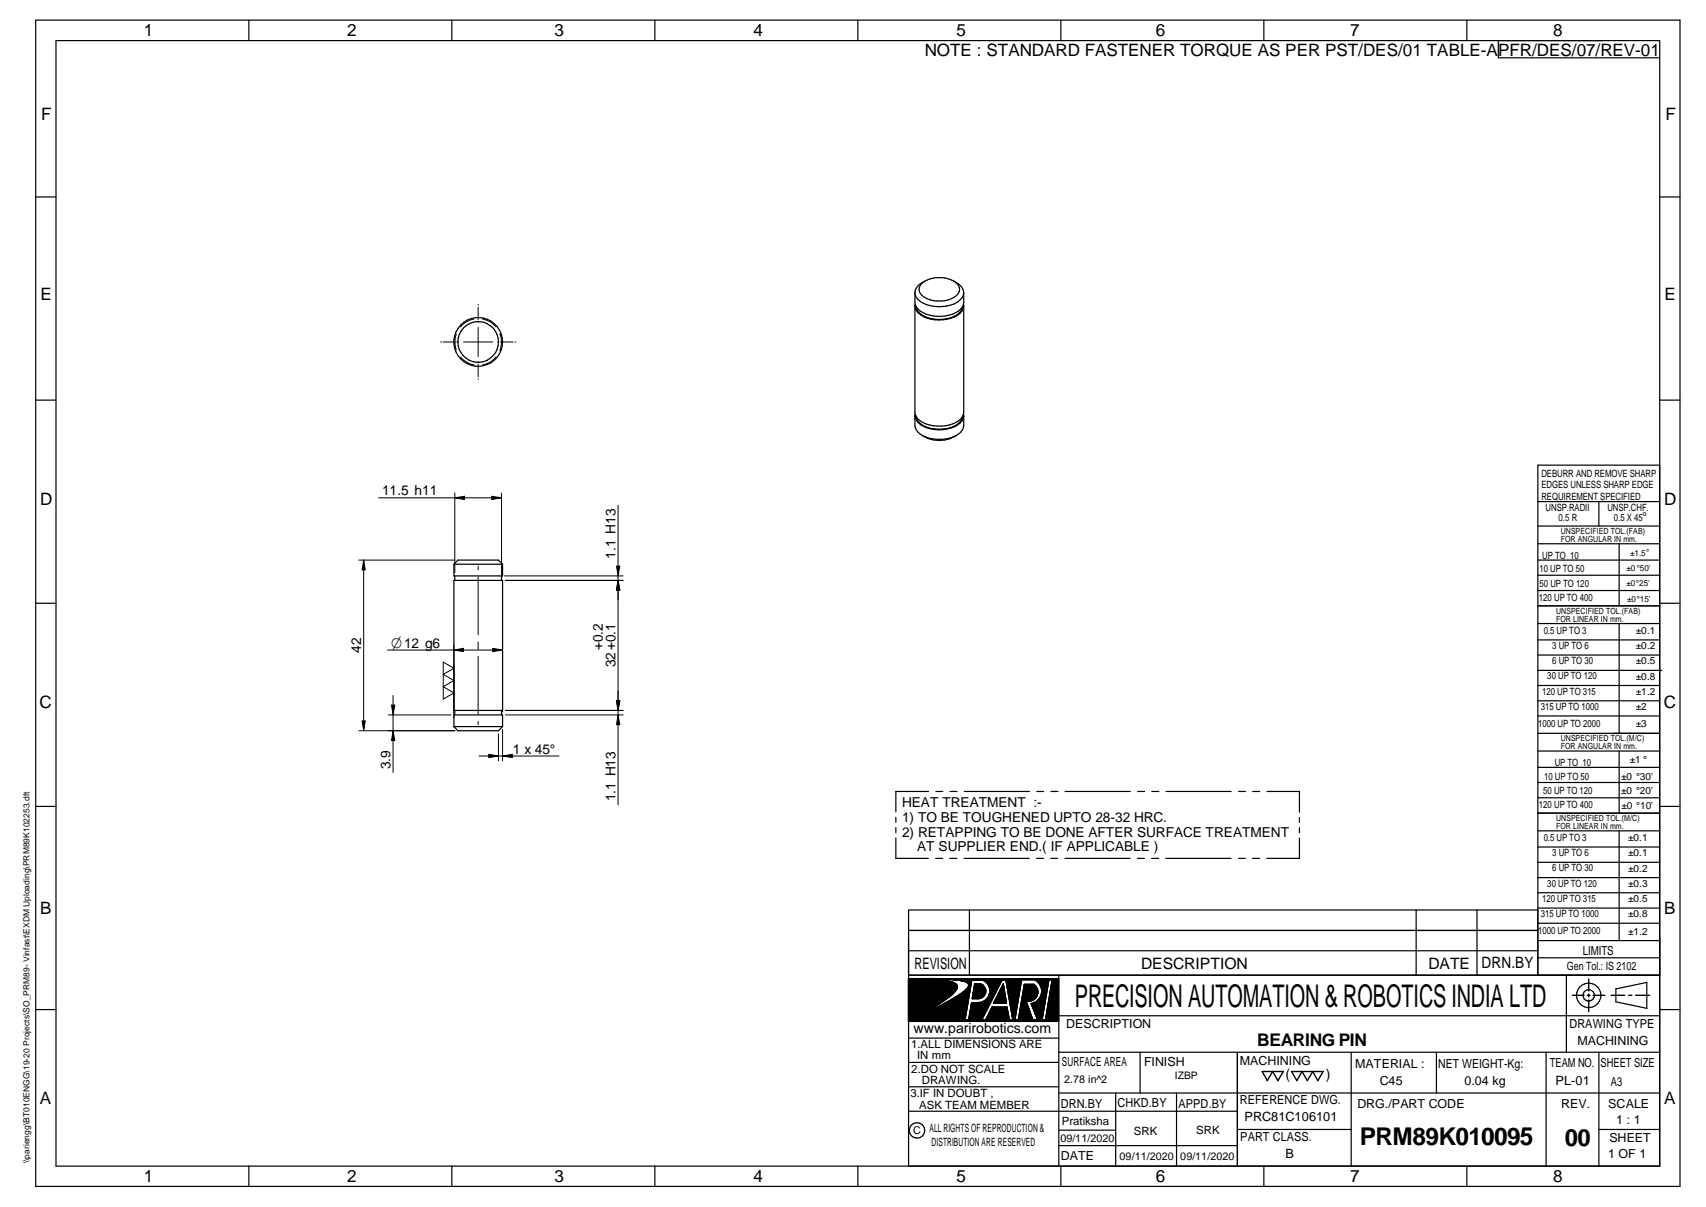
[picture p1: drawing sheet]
<svg xmlns="http://www.w3.org/2000/svg" width="420mm" height="297mm" viewBox="0 0 420 297" stroke-linecap="round" stroke-linejoin="round" font-family="sans-serif">
<g fill="none" stroke="#000" stroke-width=".3">
<path d="M8.8 5h405v287h-405zM13.8 10h395v277h-395zM61.3 5v5M111.3 5v5M161.3 5v5M211.3 5v5M261.3 5v5M311.3 5v5M361.3 5v5M369 10v4.2h39.8M8.8 48.5h5M408.8 48.5h5"/>
<path d="M225.3 72a4.2 4.2 0 0 0 .7 4 8.5 8.5 0 0 0 10.6 0 4.2 4.2 0 0 0 .8-4M225.3 75.3v26.1a3.5 3.5 0 0 0 2.7 2.9 8.8 8.8 0 0 0 8.6-1.2l.7-1.1 .1-.6v-26.1M225.4 74.8l-.1 .5M225.6 75.4a4 4 0 0 0 3.8 3 8.2 8.2 0 0 0 6.9-1.4l.4-.5 .4-1.1M227.1 69.7a7 7 0 0 1 8.9 .4 2.05 2.05 0 0 1-1 3.1 7.4 7.4 0 0 1-7.9-.5 1.9 1.9 0 0 1 0-3zM227.8 69.2a3.6 3.6 0 0 0-2.5 2.8M234.9 69.2a3.1 3.1 0 0 1 2.3 3.7 5.6 5.6 0 0 1-5.1 2.5 7.2 7.2 0 0 1-6.4-2.2l-.4-1.2M237.3 74.8a3.4 3.4 0 0 1-3.1 3.5 7.9 7.9 0 0 1-8.5-1.8l-.4-1.2M8.8 98.5h5M408.8 98.5h5M225.3 102.3a4.3 4.3 0 0 0 .7 4 8.7 8.7 0 0 0 10.6 0 4.3 4.3 0 0 0 .8-4M225.4 101.9l-.1 .4"/>
<path d="M225.6 102.4a4.1 4.1 0 0 0 3.8 3.1 7.7 7.7 0 0 0 7.3-2l.4-1.1M227.1 107.1a7.9 7.9 0 0 0 8.5 0M237.3 101.9a3.1 3.1 0 0 1-2.2 3.1 8.8 8.8 0 0 1-9-1l-.7-1.1-.1-.6M408.8 114.5h-30.1v125.5M111.8 138.9l1-1.1h10l1 1.1M111.8 138.9v2.8h12v-2.8M111.8 138.9h12M378.7 123.4h30.1M378.7 133.8h30.1M378.7 137.8h30.1M378.7 129.5h30.1M393.8 123.4v6.1"/>
<path d="M398.8 133.8v15.3M8.8 148.5h5M111.8 142.8h12v32h-12zM112 141.7v1.1M123.5 141.7v1.1M378.7 141.6h30.1M378.7 145.3h30.1M378.7 149.1h30.1M378.7 153.5h30.1M378.7 157.5h30.1M398.8 153.5v27M408.8 148.5h5"/>
<path d="M111.8 178.8v-2.9h12v2.9M111.8 178.8l1 1h10l1-1M111.8 178.8h12M112 174.8v1.1M123.5 174.8v1.1M378.7 161.2h30.1M378.7 165h30.6M378.7 168.7h30.1M378.7 172.5h30.1M378.7 176.2h30.1M8.8 198.5h5M228.7 194.8h-8.1v5"/>
<path d="M230.5 194.8h1.7M234 194.8h1.7M237.5 194.8h16M255.3 194.8h1.7M258.8 194.8h1.8M262.3 194.8h16.1M280.2 194.8h1.7M283.7 194.8h1.7M287.2 194.8h16M305 194.8h1.7M308.5 194.8h1.7M312 194.8h8v5.1"/>
<path d="M378.7 184.8h30.1M378.7 188.8h30.1M378.7 192.6h30.1M378.7 196.3h30.1M378.7 180.5h30.1M398.8 184.8v15.3M408.8 198.5h5M220.6 201.1v1.3M220.6 203.7v1.2M220.6 206.2v5h8M230.5 211.2h1.6M233.9 211.2h1.8"/>
<path d="M237.4 211.2h16.1M255.3 211.2h1.7M258.8 211.2h1.7M262.3 211.2h16M280.2 211.2h1.6M283.6 211.2h1.8M287.1 211.2h16.1M305 211.2h1.7M308.5 211.2h1.7M320 206.2v5h-8M320 201.2v1.2M320 203.7v1.2"/>
<path d="M378.7 200.1h30.1M378.7 204.5h30.1M378.7 208.4h30.1M378.7 212.2h30.1M378.7 216h30.1M378.7 219.7h30.1M398.8 204.5v27M223.8 240h185M223.8 229h154.9M223.8 234h154.9M238.7 223.9v16M260.8 240v47"/>
<path d="M348.8 223.9v16M363.8 223.9v16M378.7 223.9h-154.9v63.1M378.7 223.5h30.1M378.7 227.2h30.1M378.7 231.5h30.1M378.7 235.7h30.1M385.8 240v19M8.8 248.5h5M223.8 255.5h37M223.8 251.4h37M223.8 240.8h37"/>
<path d="M260.8 250h148M260.8 259h148M280.8 259v10M304.7 259v28M332.8 259v28M353.8 259v10M380.8 259v28M393.8 259v28M398 243.4l7.6-1.6v6.4l-7.6-1.7zM408.8 248.5h5M223.8 261.5h37M223.8 267.5h37"/>
<path d="M223.8 273.5h80.9M260.8 269h148M260.8 278.1h14M274.8 269v18M289.8 269v18M304.7 278h28.1M393.8 278h15M61.3 287v5M111.3 287v5M161.3 287v5M211.3 287v5M260.8 281.9h43.9"/>
<path d="M261.3 287v5M311.3 287v5M361.3 287v5"/>
<circle cx="117.8" cy="84.2" r="5"/>
<circle cx="117.8" cy="84.2" r="6"/>
<circle cx="391.3" cy="244.9" r="1.41"/>
<circle cx="391.3" cy="245" r="3"/>
<circle cx="225.9" cy="278.2" r="1.89"/>
</g>
<g fill="none" stroke="#000" stroke-width=".34">
<path d="M226.4 249.9l-2.6 1.5M226.9 249.6l-.2 .2M227.8 249.1l-.3 .2M229.3 240.8l1.5 .2M229.3 240.8l4.3 .7M229.3 240.8l5.6 .3M229.6 240.8l.4 .1M230 240.9l3.6 .1M230 240.9l-6.2-.1v10.6M230.8 241l2.8 .5M230.8 241l.5 .1M231 247.2l-7.2 4.2"/>
<path d="M231.4 247.6l-.3 .2M231.7 247.4l-.3 .2M232 241.2h.3M233.3 241h.3M233.6 241.5l.7 .1M233.6 241l1.2 .1M233.8 241.5l.2 .1M234.3 241.6l1.1 .5 .3 .5M234.3 241.6l1.1 .6M234.5 244.7l-3.6 2.6-2.8 1.7M234.8 241.1l2.9 .5M234.9 241.1l2.8 .5"/>
<path d="M234.9 245.7l-5 2.7-6.1 3M235 245.7l-5.3 2.8-5.9 2.9M235.4 243.7l-1.1 1.2-3.1 2.2M235.4 243.7l-.4 .5M235.5 243.5l-.1 .2M235.6 242.4l.1 .2M235.6 243.4l-.1 .1M235.7 242.6l-.2 .9M235.7 242.6l-.3 1.1M236 245l-1 .7M236 245l-1.1 .7M237.5 243.9l-1.5 1.1"/>
<path d="M237.7 241.6l.8 .4M237.7 241.6l.8 .4 .1 .3M238.3 243.2l-.8 .7M238.4 243l-.1 .1M238.4 241.9l.1 .1M238.5 242.9l-.1 .1M238.5 242.9l-.9 .9M238.5 242l.1 .6M238.5 242.7v.2M238.6 242.5l-.1 .2M239.3 241.2h2.8a2.94 2.94 0 0 1 1.7 3 2.94 2.94 0 0 1-2.2 2.5l-2.3 .1-.7 4.2h-1zM240.1 242.1h1.4a1.85 1.85 0 0 1 1.2 2.1 1.85 1.85 0 0 1-1.7 1.5h-1.5z"/>
<path d="M246.7 241.2h1.1l1.7 9.8h-.9l-.6-3.1h-3.7l-1.5 3.1h-1zM247.1 242.2l.8 4.7h-3.2zM251.6 241.1h3.2a3.2 3.2 0 0 1 1.7 3.3 3.2 3.2 0 0 1-2.5 2.6l1.6 4h-1.2l-1.8-4.7a2.25 2.25 0 0 0 2.8-1.2 2.25 2.25 0 0 0-.8-2.8h-2.3l-1.5 8.7h-.9zM258.3 241.1h.9l-1.7 9.9h-.9zM387.3 244.9h2.8M390.9 244.9h.7M391.3 241v2.9M391.3 244.6v.7M391.3 246.1v2.9M392.4 244.9h2.9M396.8 244.9h3.4M401.1 244.9h.8"/>
<path d="M402.8 244.9h3.5M310.8 263.7h5.2l-1.3 2.2-1.3-2.2-1.3 2.2zM318.1 263.7h7.8l-1.3 2.2-1.3-2.2-1.3 2.2-1.3-2.2-1.3 2.2z"/>
</g>
<g fill="#000">
<path d="M112 122.5l2.4-.4v.8zM121.1 122.1l2.4 .4-2.4 .4zM151.8 139.3h.8l-.4 2.4zM89.6 137.8l.3 2.5h-.7zM111.8 160l2.4-.4v.8zM121.4 159.6l2.4 .4-2.4 .4zM152.2 142.8l.4 2.4h-.8zM89.2 177.4h.7l-.3 2.4zM96.4 173.5h.8l-.4 2.4zM152.2 175.9l.4 2.5h-.8zM151.8 172.4h.8l-.4 2.4zM96.8 179.8l.4 2.4h-.8z"/>
<path d="M120.4 185.6l2.4 .5-2.4 .3zM123.8 186.1l2.4-.5v.8zM247.1 242.2l.8 4.7h-3.2z"/>
<path d="M223.8 240.8h5.5l4.1 .6a2.33 2.33 0 0 1 2.3 1.5l-.6 1.2-2.2 1.9-3.2 2-5.9 3.4z" fill-rule="evenodd"/>
<path d="M229.3 240.8l7.2 .5 1.8 .5 .3 .3v.5l-.4 .7-.8 .7-2.4 1.7-5.3 2.8-5.9 2.9h37v-10.6zM246.7 241.2h1.1l1.7 9.8h-.9l-.6-3.1h-3.7l-1.5 3.1h-1zM239.3 241.2h2.8a2.94 2.94 0 0 1 1.7 3 2.94 2.94 0 0 1-2.2 2.5l-2.3 .1-.7 4.2h-1zM251.6 241.1h3.2a3.2 3.2 0 0 1 1.7 3.3 3.2 3.2 0 0 1-2.5 2.6l1.6 4h-1.2l-1.8-4.7a2.25 2.25 0 0 0 2.8-1.2 2.25 2.25 0 0 0-.8-2.8h-2.3l-1.5 8.7h-.9zM258.3 241.1h.9l-1.7 9.9h-.9z" fill-rule="evenodd"/>
<path d="M240.1 242.1h1.4a1.85 1.85 0 0 1 1.2 2.1 1.85 1.85 0 0 1-1.7 1.5h-1.5z" fill-rule="evenodd"/>
</g>
<g fill="#000">
<circle cx="235.4" cy="242.2" r=".17"/>
<circle cx="235.5" cy="242.3" r=".17"/>
<circle cx="238.4" cy="241.9" r=".17"/>
</g>
<g fill="none" stroke="#000" stroke-width=".25">
<path d="M116.7 78.5a5.4 5.4 0 0 0-3.3 2M117.8 74.9v.2M117.8 75.6v3.1M117.8 79.2v.2M118.8 78.5a6 6 0 0 1 3.4 1.9M108.5 84.2h.2M109.2 84.2h3.2M112.4 82.3a5.3 5.3 0 0 0 0 3.8M112.8 84.2h.2M113.4 87.9a5.8 5.8 0 0 0 3.4 1.9M114.2 84.2h7.2M117.8 80.6v7.2"/>
<path d="M117.8 88.9v.2M117.8 89.6v3.2M117.8 93.2v.2M122.2 87.8a5.1 5.1 0 0 1-3.4 2M122.6 84.2h.1M123.2 86.1h.1M123.2 82.2h.1M123.2 82.3a5.5 5.5 0 0 1 0 3.8M123.2 84.2h3.2M126.8 84.2h.2M88.4 137.8h23.6M89.6 137.8l.3 2.5h-.7z"/>
<path d="M89.6 137.8v42M93.2 122.5h30.3M112 121.3v19.7M112 122.5l2.4-.4v.8zM117.8 139.3v.9M121.1 122.1l2.4 .4-2.4 .4zM123.5 121.3v20.3M151.8 139.3h.8l-.4 2.4zM152.2 124.3v73.8M95.5 160h28.3M111.8 158.7v18M111.8 160l2.4-.4v.8z"/>
<path d="M117.8 142v14.2M117.8 158v1.7M121.4 159.6l2.4 .4-2.4 .4zM123.8 158.7v16.5M124.2 141.7h29.2M124.5 142.8h28.9M152.2 142.8l.4 2.4h-.8zM88.4 179.8h23.6M89.2 177.4h.7l-.3 2.4zM95.6 175.9h15.5M96.4 173.5h.8l-.4 2.4zM96.8 179.8l.4 2.4h-.8z"/>
<path d="M96.8 171.2v18.9M109.2 162.9l2.6 1.6-2.6 1.4 2.6 1.6-2.6 1.5 2.6 1.5-2.6 1.5zM117.8 161.5v14.2M117.8 177.5v.9M123.8 179.5v7.7M124.5 175.9h28.9M124.5 174.8h28.9M151.8 172.4h.8l-.4 2.4zM152.2 175.9l.4 2.5h-.8zM118 186.1h19.7M120.4 185.6l2.4 .5-2.4 .3zM122.8 180.6v6.6"/>
<path d="M123.8 186.1l2.4-.5v.8z"/>
</g>
<text font-size="7.7" x="264.7" y="247.9">PRECISION AUTOMATION &amp; ROBOTICS INDIA LTD</text>
<text font-size="6" x="334.9" y="281.7">PRM89K010095</text>
<text font-size="5.9" x="385.4" y="282.1">00</text>
<text font-size="4.3" x="309.7" y="257.4">BEARING PIN</text>
<g font-size="4.2">
<text x="35.4" y="9">1</text>
<text x="85.5" y="8.9">2</text>
<text x="136.6" y="9">3</text>
<text x="185.6" y="9">4</text>
<text x="235.6" y="9">5</text>
<text x="284.6" y="8.8">6</text>
<text x="332.6" y="9">7</text>
<text x="382.6" y="9">8</text>
<text x="227.7" y="13.8">NOTE : STANDARD FASTENER TORQUE AS PER PST/DES/01 TABLE-A</text>
<text x="369" y="13.7">PFR/DES/07/REV-01</text>
<text x="10.1" y="29.6">F</text>
<text x="410.2" y="29.6">F</text>
<text x="9.9" y="73.9">E</text>
<text x="409.9" y="73.9">E</text>
<text x="9.9" y="124.2">D</text>
<text x="409.9" y="124.2">D</text>
<text x="9.7" y="174.3">C</text>
<text x="409.7" y="174.3">C</text>
<text x="9.9" y="225">B</text>
<text x="409.8" y="225">B</text>
<text x="9.8" y="271.7">A</text>
<text x="409.8" y="271.7">A</text>
<text x="35.4" y="291">1</text>
<text x="85.5" y="290.9">2</text>
<text x="136.6" y="291">3</text>
<text x="185.6" y="291">4</text>
<text x="235.6" y="291">5</text>
<text x="284.6" y="290.8">6</text>
<text x="332.6" y="291">7</text>
<text x="382.6" y="291">8</text>
</g>
<g font-size="3.9">
<text x="225.2" y="238.6">REVISION</text>
<text x="281" y="238.6">DESCRIPTION</text>
<text x="351.8" y="238.4">DATE</text>
<text x="364.9" y="238.3">DRN.BY</text>
</g>
<text font-size="3.7" x="96.3" y="159.4">O12 g6</text>
<g font-size="3.5">
<text x="224.9" y="254.3">www.parirobotics.com</text>
<text x="316.6" y="265.6">(</text>
<text x="326.5" y="265.6">)</text>
</g>
<g font-size="3.4">
<text x="94.1" y="121.9">11.5 h11</text>
<text x="151.6" y="137.5" transform="rotate(-90 151.6 137.5)">1.1 H13</text>
<text x="89" y="160.7" transform="rotate(-90 89 160.7)">42</text>
<text x="148.5" y="160" transform="rotate(-90 148.5 160)">+0.2</text>
<text x="151.6" y="164.3" transform="rotate(-90 151.6 164.3)">32+0.1</text>
<text x="126.3" y="185.5">1 x 45°</text>
<text x="96.2" y="189.3" transform="rotate(-90 96.2 189.3)">3.9</text>
<text x="151.6" y="197.2" transform="rotate(-90 151.6 197.2)">1.1 H13</text>
<text x="222.2" y="198.7">HEAT TREATMENT :-</text>
<text x="222.2" y="202.3">1) TO BE TOUGHENED UPTO 28-32 HRC.</text>
<text x="222.2" y="205.9">2) RETAPPING TO BE DONE AFTER SURFACE TREATMENT</text>
<text x="225.9" y="209.5">AT SUPPLIER END.( IF APPLICABLE )</text>
</g>
<g font-size="3.1">
<text x="404.4" y="128.3">°</text>
<text x="389.8" y="234.9">LIMITS</text>
<text x="262.6" y="253">DESCRIPTION</text>
<text x="386.5" y="253">DRAWING TYPE</text>
<text x="388.5" y="257.1">MACHINING</text>
<text x="261.5" y="262.3">SURFACE AREA</text>
<text x="281.8" y="262.3">FINISH</text>
<text x="305.4" y="262.2">MACHINING</text>
<text x="333.8" y="262.8">MATERIAL :</text>
<text x="354.2" y="262.7">NET WEIGHT-Kg:</text>
<text x="381.7" y="262.6">TEAM NO.</text>
<text x="394.2" y="262.6">SHEET SIZE</text>
<text x="339.8" y="267.1">C45</text>
<text x="360.7" y="267">0.04 kg</text>
<text x="383.1" y="267.1">PL-01</text>
<text x="396.7" y="267.4">A3</text>
<text x="261.3" y="272.6">DRN.BY</text>
<text x="275.2" y="272.5">CHKD.BY</text>
<text x="290.3" y="272.7">APPD.BY</text>
<text x="305.4" y="271.8">REFERENCE DWG.</text>
<text x="306.5" y="275.9">PRC81C106101</text>
<text x="334.3" y="272.8">DRG./PART CODE</text>
<text x="384.5" y="272.7">REV.</text>
<text x="396.1" y="272.6">SCALE</text>
<text x="305.5" y="280.8">PART CLASS.</text>
<text x="396.4" y="281.1">SHEET</text>
<text x="398.1" y="276.5">1 : 1</text>
<text x="261.3" y="285.6">DATE</text>
<text x="316.6" y="284.9">B</text>
<text x="396.1" y="284.9">1 OF 1</text>
</g>
<g font-size="2.8">
<text x="385.9" y="238.7">Gen Tol.: IS 2102</text>
<text x="224.4" y="257.9">1.ALL DIMENSIONS ARE</text>
<text x="224.4" y="264">2.DO NOT SCALE</text>
<text x="225.9" y="260.7">IN mm</text>
<text x="227.1" y="266.8">DRAWING.</text>
<text x="224.2" y="270">3.IF IN DOUBT ,</text>
<text x="226.4" y="272.8">ASK TEAM MEMBER</text>
<text x="228.9" y="278.7">ALL RIGHTS OF REPRODUCTION &amp;</text>
<text x="261.5" y="276.8">Pratiksha</text>
<text x="279.3" y="279.2">SRK</text>
<text x="294.6" y="279.1">SRK</text>
<text x="229.4" y="282.1">DISTRIBUTION ARE RESERVED</text>
</g>
<g font-size="2.7">
<text x="262.1" y="266.5">2.78 in^2</text>
<text x="224.9" y="279.2">C</text>
<text x="261.1" y="281">09/11/2020</text>
<text x="275.7" y="285.5">09/11/2020 09/11/2020</text>
</g>
<g font-size="2.5">
<text x="379.6" y="117.4">DEBURR AND REMOVE SHARP</text>
<text x="379.6" y="120.2">EDGES UNLESS SHARP EDGE</text>
<text x="379.6" y="123">REQUIREMENT SPECIFIED</text>
<text x="380.7" y="125.9">UNSP.RADII</text>
<text x="395.9" y="125.8">UNSP.CHF.</text>
<text x="383.9" y="128.3">0.5 R</text>
<text x="397.5" y="128.2">0.5 X 45</text>
<text x="379.8" y="137.5">UP TO 10</text>
<text x="379.1" y="140.9">10 UP TO 50</text>
<text x="379" y="147.9">120 UP TO 400</text>
<text x="379.2" y="144.4">50 UP TO 120</text>
<text x="380.2" y="155.9">0.5 UP TO 3</text>
<text x="402.9" y="156">±0.1</text>
<text x="382.3" y="159.7">3 UP TO 6</text>
<text x="402.9" y="159.7">±0.2</text>
<text x="381.1" y="167.2">30 UP TO 120</text>
<text x="382.3" y="163.4">6 UP TO 30</text>
<text x="402.9" y="163.5">±0.5</text>
<text x="402.9" y="167.3">±0.8</text>
<text x="379.8" y="170.9">120 UP TO 315</text>
<text x="402.9" y="171">±1.2</text>
<text x="378.8" y="178.9">1000 UP TO 2000</text>
<text x="379.5" y="174.7">315 UP TO 1000</text>
<text x="402.9" y="174.8">±2</text>
<text x="402.9" y="179">±3</text>
<text x="380.3" y="192">10 UP TO 50</text>
<text x="382.9" y="188.6">UP TO 10</text>
<text x="399.3" y="191.9">±0 °30'</text>
<text x="401.4" y="187.7">±1 °</text>
<text x="380.1" y="195.4">50 UP TO 120</text>
<text x="399.3" y="195.3">±0 °20'</text>
<text x="379" y="198.9">120 UP TO 400</text>
<text x="399.3" y="199.1">±0 °10'</text>
<text x="380.2" y="206.9">0.5 UP TO 3</text>
<text x="401" y="207">±0.1</text>
<text x="382.3" y="210.7">3 UP TO 6</text>
<text x="382.3" y="214.4">6 UP TO 30</text>
<text x="401" y="210.7">±0.1</text>
<text x="401" y="214.5">±0.2</text>
<text x="379.8" y="222">120 UP TO 315</text>
<text x="381.1" y="218.2">30 UP TO 120</text>
<text x="401" y="218.2">±0.3</text>
<text x="401" y="222">±0.5</text>
<text x="379.5" y="225.7">315 UP TO 1000</text>
<text x="401" y="225.8">±0.8</text>
<text x="378.8" y="230">1000 UP TO 2000</text>
<text x="401" y="230">±1.2</text>
<text x="289.4" y="265.6">IZBP</text>
</g>
<g font-size="2.1">
<text x="384.4" y="131.3">UNSPECIFIED TOL.(FAB)</text>
<text x="384.4" y="133.4">FOR ANGULAR IN mm.</text>
<text x="401.5" y="136.9">±1.5°</text>
<text x="400.5" y="140.6">±0 °50'</text>
<text x="400.6" y="144.3">±0°25'</text>
<text x="400.7" y="148">±0°15'</text>
<text x="383.2" y="151">UNSPECIFIED TOL.(FAB)</text>
<text x="383.2" y="153.1">FOR LINEAR IN mm.</text>
<text x="384.4" y="182.3">UNSPECIFIED TOL.(M/C)</text>
<text x="384.4" y="184.4">FOR ANGULAR IN mm.</text>
<text x="383.2" y="202">UNSPECIFIED TOL.(M/C)</text>
<text x="383.2" y="204.1">FOR LINEAR IN mm.</text>
<text x="7.2" y="286.3" transform="rotate(-90 7.2 286.3)">\\pariengg\BT010ENGG\19-20 Projects\SO_PRM89- Vinfast\EXDM Uploading\PRM89K102253.dft</text>
</g>
</svg>
